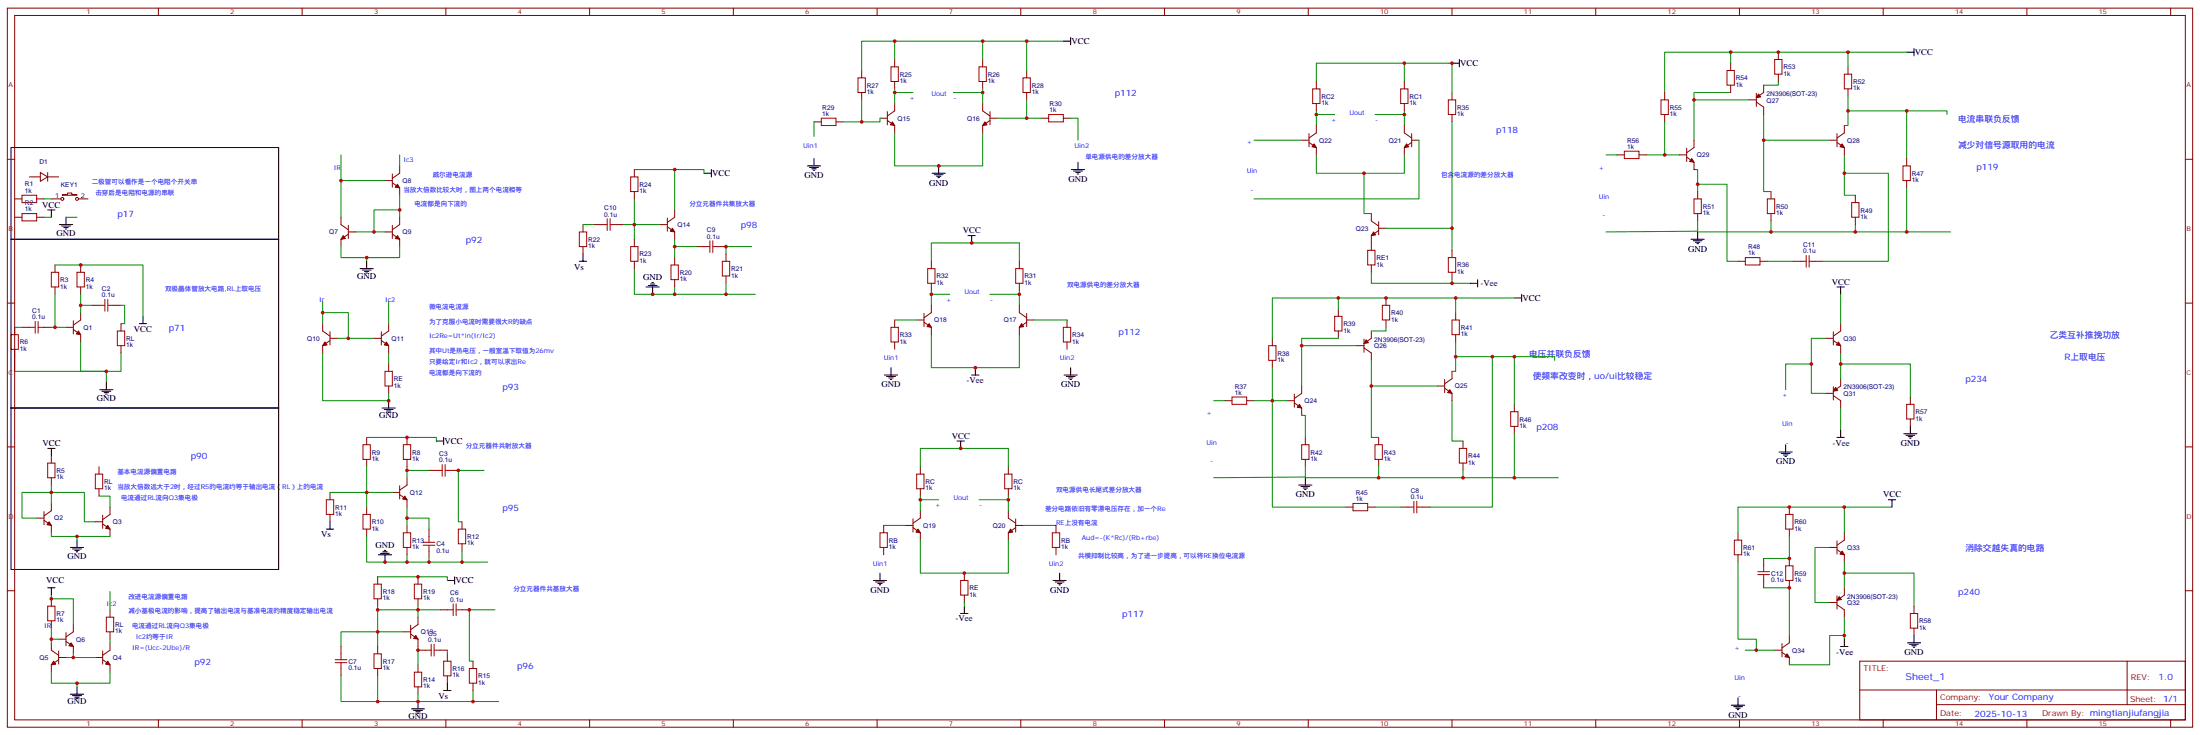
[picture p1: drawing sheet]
<svg xmlns="http://www.w3.org/2000/svg" width="1058mm" height="353mm" viewBox="0 0 1058 353" stroke-linecap="round" stroke-linejoin="round" font-family="sans-serif">
<g fill="none" stroke="#870000" stroke-width=".48">
<path d="M4 4h1051v346h-1051zM7 7h1044v339h-1044zM76 4v3M145 4v3M214 4v3M284 4v3M353 4v3M422 4v3M491 4v3M560 4v3M629 4v3M698 4v3"/>
<path d="M768 4v3M837 4v3M906 4v3M975 4v3M1044 4v3M415 34v3M430 29v3M430 39v4M473 29v3M473 39v4M494 34v3M633 39v4"/>
<path d="M676 39v4M833 30v4M855 25v4M855 36v3M889 32v4M392 59h3M402 59h4M415 44v4M423 57h4M427 58l3 2v4M427 54v6M430 50v3l-3 3"/>
<path d="M473 50v3l3 3M476 57h4M476 58l-3 2v4M476 54v6M494 44v4M501 57h3M512 57h3M633 50v3M676 50v3M698 44v4M698 55v4M801 44v4"/>
<path d="M801 55v4M833 41v3M841 48h4M845 49l3 3v3M845 45v6M848 41v3l-3 3M889 43v3M4 77h3M192 80v3l-3 3M626 67h4M630 68l3 3v3M630 64v7"/>
<path d="M633 60v4l-3 2M676 60v4l3 2M679 68l-3 3v3M679 67h4M679 64v7M778 74h3M788 74h4M808 74h3M811 76l4 2v4M811 71v7M815 67v4l-4 2M880 67h4"/>
<path d="M884 68l3 3v3M884 64v7M887 60v4l-3 2M917 76v4M1051 77h4M7 96h4M14 85h5M18 96h3M19 83l4 2-4 2zM23 85h5M23 83v4M25 96h4"/>
<path d="M30 94l5-1v1h2zM38 96h4M185 87h4M189 88l3 2v4M189 84v6M305 82v3M305 92v4M817 92v4M852 92v4M893 94v3M917 87v3M7 104h4"/>
<path d="M18 104h3M164 104v4l4 2M168 112h3M168 113l-4 2v4M168 108v7M185 112h4M189 113l3 2v4M189 108v7M192 104v4l-3 2M280 108v4M280 119v3M286 108h3"/>
<path d="M296 108h4M305 115v4M317 108h4M321 109l4 3v3M321 105v6M325 101v3l-4 3M335 119h4M346 119h3M660 103v3l3 3M663 110h4M663 111l-3 2v7M663 107v6"/>
<path d="M817 103v3M852 103v3M893 104v4M26 127v4M26 138v3M39 127v4M39 138v3M305 126v3M325 124v3M325 134v4M349 122v4M349 133v3"/>
<path d="M448 126v3M448 136v4M490 126v3M490 136v4M660 127v4M698 120v4M698 131v3M836 126h4M847 126h3M863 126h3M873 126h4M4 146h3"/>
<path d="M7 157v4M11 157h3M21 157h4M32 157h3M35 158l4 3v3M35 154v7M39 150v4l-4 2M44 147h4M55 147h3M58 156v3M155 156v3l4 3M159 159v7"/>
<path d="M183 159v7M187 156v3l-4 3M430 154v3M441 154h3M444 155l4 2v4M444 151v6M448 147v3l-4 3M490 147v3l4 3M494 151v6M494 155l-4 2v4M494 154h3M513 154v3"/>
<path d="M644 149v3M644 159v4M660 159v4l-4 2M667 143v4M667 154v3M700 150v4M882 159v7M885 156v3l-3 3M1051 146h4M7 168v3M58 166v4M159 163h3"/>
<path d="M159 164l-4 2v4M180 163h3M183 164l4 2v4M187 175v4M430 164v4M513 164v4M612 163v3M612 173v4M653 166h3M656 167l4 3v3M656 163v6M698 179v3l-3 3"/>
<path d="M700 161v3M878 163h4M882 164l3 2v4M187 186v3M589 193h4M600 193h3M619 193h4M623 194l3 2v4M623 189v7M626 186v3l-3 3M691 186h4M695 187l3 2v4"/>
<path d="M695 182v7M728 194v4M878 189h4M882 190l3 3v3M882 186v6M885 182v4l-3 2M919 191v3M4 215h3M25 219v4M176 210v4M196 210v4M628 210v4"/>
<path d="M663 210v4M704 212v4M728 205v4M919 201v4M1051 215h4M25 230v3M48 224v4M48 235v4M159 237v3M176 221v3M189 237h3M192 234v6"/>
<path d="M192 238l4 2v4M196 221v3M196 230v3l-4 3M206 226h4M217 226h3M443 224v4M443 235v4M485 224v4M485 235v4M628 221v3M663 221v3M704 223v3"/>
<path d="M18 249h3M21 250l4 3v3M21 246v6M25 242v4l-4 2M46 251h3M49 252l4 2v4M49 248v6M53 244v3l-4 3M159 247v4M176 244v3M176 254v4M196 253v3"/>
<path d="M206 254v4M222 251v3M425 253v3M436 253h3M439 254l4 2v4M439 249v7M443 246v3l-4 3M485 246v3l4 3M489 253h3M489 254l-4 2v4M489 249v7M508 253v3"/>
<path d="M647 244h4M658 244h3M674 244h3M684 244h4M836 256v4M861 244v3M861 254v4M887 256v4l-3 2M182 277v4M196 263v4M201 277v4M206 265v3"/>
<path d="M222 261v4M425 263v4M464 276v3M508 263v4M836 267v3M848 268v4M848 279v4M861 268v4M861 279v4M880 263h4M884 264l3 3v3M884 260v6"/>
<path d="M4 284h3M25 288v3M25 298v4M53 293v4M182 288v3M201 288v3M201 297v3l-3 3M212 293h3M222 293h4M464 286v4M880 290h4M884 291l3 2v4"/>
<path d="M884 286v7M887 283v3l-3 3M921 291v4M1051 284h4M25 309v4l3 2M28 317l-3 3v3M28 316h4M28 307h4M28 313v6M32 308l3 3v3M32 304v6M35 300v4l-3 2"/>
<path d="M46 316h3M49 317l4 3v3M49 313v6M53 304v3M53 309v4l-4 2M164 311v3M182 311v3M194 304h4M198 305l3 2v4M198 301v6M201 320v3M201 313h4"/>
<path d="M212 313h3M215 314v4M228 318v3M854 313h3M857 314l4 2v4M857 309v7M861 306v3l-4 3M895 318h156v28h-156zM921 302v4M1023 318v21M164 321v4M182 321v4"/>
<path d="M201 330v4M215 325v3M228 328v4M895 332h156M932 339h119M932 332v14M76 346v4M145 346v4M214 346v4M284 346v4M353 346v4M422 346v4"/>
<path d="M491 346v4M560 346v4M629 346v4M698 346v4M768 346v4M837 346v4M906 346v4M975 346v4M1044 346v4"/>
<circle cx="30" cy="96" r=".7"/>
<circle cx="37" cy="96" r=".7"/>
</g>
<g fill="none" stroke="#a10000" stroke-width=".48">
<path d="M413 37h3v7h-3zM429 32h3v7h-3zM471 32h3v7h-3zM492 37h4v7h-4zM831 34h3v7h-3zM854 29h3v7h-3zM887 36h4v7h-4zM395 57h7v3h-7zM504 55h8v4h-8zM631 43h4v7h-4zM674 43h3v7h-3zM697 48h3v7h-3z"/>
<path d="M799 48h4v7h-4zM781 73h7v3h-7zM915 80h4v7h-4zM11 94h7v3h-7zM303 85h4v7h-4zM815 96h3v7h-3zM850 96h4v7h-4zM891 97h3v7h-3zM11 103h7v3h-7zM279 112h3v7h-3zM289 108h3M292 105v6"/>
<path d="M294 108h2M294 105v6M303 119h4v7h-4zM339 119h2M341 116v5M343 119h3M343 116v5M25 131h3v7h-3zM37 131h4v7h-4zM323 127h3v7h-3zM347 126h4v7h-4zM446 129h4v7h-4z"/>
<path d="M489 129h3v7h-3zM658 120h3v7h-3zM697 124h3v7h-3zM840 124h7v3h-7zM866 126h3M869 123v5M870 126h3M870 123v5M14 157h3M17 155v5M18 157h3M18 155v5"/>
<path d="M48 147h2M50 144v6M52 147h3M52 144v6M56 159h4v7h-4zM429 157h3v7h-3zM512 157h3v7h-3zM642 152h4v7h-4zM665 147h4v7h-4zM698 154h4v7h-4zM5 161h4v7h-4zM185 179h4v7h-4z"/>
<path d="M610 166h4v7h-4zM593 191h7v3h-7zM727 198h3v7h-3zM917 194h4v7h-4zM175 214h3v7h-3zM194 214h4v7h-4zM626 214h4v7h-4zM661 214h4v7h-4zM702 216h4v7h-4zM23 223h3v7h-3zM46 228h3v7h-3zM210 226h3"/>
<path d="M213 223v6M214 226h3M214 223v6M441 228h3v7h-3zM483 228h4v7h-4zM157 240h4v7h-4zM175 247h3v7h-3zM194 256h4v7h-4zM206 258v3M220 254h4v7h-4zM423 256h4v7h-4zM506 256h4v7h-4z"/>
<path d="M651 242h7v4h-7zM677 244h3M680 241v6M682 244h2M682 241v6M834 260h4v7h-4zM859 247h4v7h-4zM204 262h5M204 261h5M206 262v3M462 279h4v7h-4zM846 276h5"/>
<path d="M846 275h5M848 272v3M848 276v3M859 272h4v7h-4zM23 291h3v7h-3zM51 297h4v7h-4zM180 281h3v7h-3zM199 281h4v7h-4zM215 293h3M218 290v6M219 293h3M219 290v6"/>
<path d="M919 295h4v7h-4zM161 319h6M161 317h6M164 314v3M164 319v2M180 314h3v7h-3zM205 313h2M207 310v5M209 310v5M209 313h3M213 318h4v7h-4zM199 323h4v7h-4z"/>
<path d="M226 321h3v7h-3z"/>
</g>
<g fill="none" stroke="#008700" stroke-width=".48">
<path d="M430 20v9M473 20v9M494 20v14M512 20h-97v14M633 39v-9h65v14M676 30v9M833 25v5M855 39v2h-7M889 25v7M917 25h-116v19M392 59v7M415 48v11"/>
<path d="M423 57v2h-17M430 43v7M430 44h9M459 44h14M473 43v7M480 57h21M494 48v9M515 57h4v10M633 55h9M633 53v7M661 55h15M676 53v7"/>
<path d="M698 59v61M801 59v15M815 48h26M833 44h-18v23M848 55v37h4M889 53h48v2M889 46v14h-2M917 53v23M164 74v30M192 74v6M430 64v16h43v-16M603 67h23"/>
<path d="M633 74v9h43v-9M683 67v29h-80M773 74h5M792 74h16M848 67h32M887 74v9h21v43h-31M21 96h4M164 87h21M192 94v10M305 82h34v1M305 96v19M325 82v19"/>
<path d="M656 83v20h4M815 82h2v10M817 89h14v37h5M887 83v11h6M917 90v22M21 104h4M32 104h5M164 119v5h28v-5M171 112h14M192 101h-12v11M280 108h6M300 108h17"/>
<path d="M325 115v9M325 119h10M362 119h-13v3M667 110h31M817 112h121M817 106v5l-44 1M852 106v6M893 108v4M26 127h43v25M176 124v2M305 129v12h58M325 138v3"/>
<path d="M349 136v5M448 126v-9h42v9M448 140v7M490 140v7M660 131v5h38v-2M698 136h9M850 126h13M7 157h4M25 157h7M26 141v16M39 141v9M39 147h5"/>
<path d="M58 147h2v9h-2M155 150h13v13M155 145v11M187 145v11M430 154h11M448 141h9M476 141h14M497 154h16M644 143v6M667 157v2h-7M700 143v7M728 143h-116v20"/>
<path d="M885 141v15M7 171v8h44v5M39 164v15h19v-9M155 170v23h32v-4M162 163h18M187 170v5M448 161v16h42v-16M612 177v67h35M626 166h27M644 163h-18v23M660 173v37h3M700 164v15h-2"/>
<path d="M700 171h48v2M718 171v73h-30M728 171v23M871 175h-12v12M878 163h-7v26h7M885 175h34v16M885 170v12M584 193h5M603 193h16M626 200h2v10M660 186h31M698 193v19h6"/>
<path d="M885 196v11M176 210h34v2M728 209v21M25 233v9M48 239h5v5M159 237h30M176 224v20M196 224v6M196 226h10M233 226h-13v25h2M443 224v-8h42v8M443 239v7"/>
<path d="M485 239v7M628 224v5l-44 1M628 230h122M663 224v6M704 226v4M18 249h-7v-12h30v14h5M25 256v2h28M37 258v2M176 258v12h59M196 249h10v5M196 244v9M425 253h11"/>
<path d="M443 260v16h42v-16M443 240h9M471 240h14M492 253h16M661 244h13M861 258v10h-13M887 244v12M910 244h-74v12M182 277h33v2M196 267v3M206 268v2M222 265v5"/>
<path d="M836 270v37h9v6M880 263h-7v27h7M887 276h34v15M887 270v13M25 286v2h10v12M53 284v9M182 291v2h30M182 293v18M201 291v6M238 293h-12v25h2M464 290v1M848 283h13v23"/>
<path d="M887 297v10M25 302v7M25 307h3M32 316h14M35 314v2M53 307v2M194 304h-30v7M201 311v9M215 313v1M840 313h14M887 306h-7v14h-19M25 323v5h28v-5"/>
<path d="M37 328v2M164 325v12h18M182 325v12h58M201 334v3M228 332v5"/>
</g>
<g fill="none" stroke="#000" stroke-width=".48">
<path d="M512 20h3M515 18v4M698 30h4M702 29v3M917 25h4M921 23v4M5 71h129v44h-129zM388 80h7M392 76v4M452 80v3M519 78v4M339 83h3"/>
<path d="M342 82v3M389 80h5M391 81h2M391 82h1M448 83h7M449 84h5M450 85h3M451 85h1M515 82h7M516 82h5M518 83h2M518 84h1"/>
<path d="M5 115h129v81h-129zM23 101h3M25 101v3M29 108h6M30 109h4M31 109h2M31 110h1M32 104v4M466 113h3M467 113v4M814 115h6M815 116h4"/>
<path d="M816 116h2M816 117h1M817 112v3M173 129h7M174 130h5M175 131h2M176 131h1M176 126v3M279 126h3M280 122v4M311 138h6M312 137h4"/>
<path d="M313 137h2M314 136h.1M314 138v3M707 136h4M711 134v4M884 138h3M885 138v3M67 156h4M69 152v4M728 143h4M732 141v4M429 177v3"/>
<path d="M469 177v3M515 177v3M5 196h129v78h-129zM48 187h6M49 188h4M50 189h2M51 189h1M51 184v3M184 196h6M185 197h4M186 198h2M187 198h.1"/>
<path d="M187 193v3M425 180h7M427 181h4M428 182h2M428 182h1M467 180h4M512 180h6M513 181h4M514 182h2M515 182h.1M23 216h3M25 216v3"/>
<path d="M210 212h3M213 210v4M460 212h4M462 212v4M856 217h6M857 218h4M858 219h2M859 219h.1M859 214v3M884 210h3M885 207v3M916 209h6"/>
<path d="M917 209h4M918 210h2M919 211h.1M919 205v4M625 233h6M626 234h4M627 235h2M628 235h.1M628 230v3M37 260v3M157 254h4M159 251v3"/>
<path d="M908 240h4M910 240v4M34 263h6M35 264h4M36 265h2M37 265h.1M182 267h6M183 266h4M184 265h2M185 265h1M185 267v3M215 279h4"/>
<path d="M219 277v4M420 279h7M421 280h4M423 276v3M507 279h6M508 280h4M510 276v3M23 283h3M25 283v3M422 280h2M423 281h1M462 295h4"/>
<path d="M464 291v4M509 280h2M509 281h1M885 311h4M887 307v4M918 309h6M919 310h4M920 310h2M920 311h1M921 306v3M34 334h6M35 334h4"/>
<path d="M36 335h2M37 336h.1M37 330v4M201 337v4M213 332h4M215 328v4M833 339h6M834 340h4M836 336v3M198 341h6M199 342h4M200 342h2"/>
<path d="M201 343h.1M835 340h2M836 341h.1"/>
</g>
<g fill="#870000" stroke="#870000" stroke-width=".48">
<path d="M38 159l1 2h-2z"/>
<path d="M24 251l1 2-2-1z"/>
<path d="M52 253l1 1h-2z"/>
<path d="M52 318l1 2-2-1z"/>
<path d="M34 309l1 2-2-1z"/>
<path d="M26 318l1 1-2 1z"/>
<path d="M165 113l1 2h-2z"/>
<path d="M191 113l1 2h-2z"/>
<path d="M191 89l1 1h-2z"/>
<path d="M156 164l1 2h-2z"/>
<path d="M186 164l1 2h-2z"/>
<path d="M195 239l1 1h-2z"/>
<path d="M200 306l1 1h-2z"/>
<path d="M323 110l2 2-3-1z"/>
<path d="M429 59l1 1h-2z"/>
<path d="M474 59l1 1h-2z"/>
<path d="M491 156l1 1h-2z"/>
<path d="M447 156l1 1h-2z"/>
<path d="M442 254l1 2h-2z"/>
<path d="M486 254l1 2h-2z"/>
<path d="M677 69l1 2h-2z"/>
<path d="M632 69l1 2h-2z"/>
<path d="M661 112l1 1h-2z"/>
<path d="M625 194l1 2h-2z"/>
<path d="M697 187l1 2h-2z"/>
<path d="M657 163l1 2h-2z"/>
<path d="M846 45l1 2h-2z"/>
<path d="M886 69l1 2h-2z"/>
<path d="M814 76l1 2h-2z"/>
<path d="M884 164l1 2h-2z"/>
<path d="M883 186l1 2h-2z"/>
<path d="M885 287l1 1-2 1z"/>
<path d="M886 265l1 2-2-1z"/>
<path d="M860 314l1 2h-2z"/>
</g>
<g fill="#c00">
<circle cx="26" cy="157" r=".9"/>
<circle cx="51" cy="179" r=".9"/>
<circle cx="39" cy="127" r=".9"/>
<circle cx="39" cy="147" r=".9"/>
<circle cx="25" cy="237" r=".9"/>
<circle cx="37" cy="258" r=".9"/>
<circle cx="25" cy="307" r=".9"/>
<circle cx="25" cy="288" r=".9"/>
<circle cx="35" cy="316" r=".9"/>
<circle cx="37" cy="328" r=".9"/>
<circle cx="176" cy="124" r=".9"/>
<circle cx="192" cy="101" r=".9"/>
<circle cx="180" cy="112" r=".9"/>
<circle cx="164" cy="87" r=".9"/>
<circle cx="155" cy="150" r=".9"/>
<circle cx="168" cy="163" r=".9"/>
<circle cx="187" cy="193" r=".9"/>
<circle cx="196" cy="226" r=".9"/>
<circle cx="176" cy="237" r=".9"/>
<circle cx="222" cy="270" r=".9"/>
<circle cx="206" cy="270" r=".9"/>
<circle cx="196" cy="270" r=".9"/>
<circle cx="196" cy="249" r=".9"/>
<circle cx="196" cy="210" r=".9"/>
<circle cx="220" cy="226" r=".9"/>
<circle cx="226" cy="293" r=".9"/>
<circle cx="201" cy="277" r=".9"/>
<circle cx="201" cy="337" r=".9"/>
<circle cx="228" cy="337" r=".9"/>
<circle cx="182" cy="304" r=".9"/>
<circle cx="182" cy="293" r=".9"/>
<circle cx="201" cy="293" r=".9"/>
<circle cx="182" cy="337" r=".9"/>
<circle cx="201" cy="313" r=".9"/>
<circle cx="185" cy="270" r=".9"/>
<circle cx="314" cy="141" r=".9"/>
<circle cx="325" cy="141" r=".9"/>
<circle cx="349" cy="141" r=".9"/>
<circle cx="305" cy="108" r=".9"/>
<circle cx="325" cy="82" r=".9"/>
<circle cx="349" cy="119" r=".9"/>
<circle cx="325" cy="119" r=".9"/>
<circle cx="452" cy="80" r=".9"/>
<circle cx="415" cy="59" r=".9"/>
<circle cx="494" cy="20" r=".9"/>
<circle cx="473" cy="20" r=".9"/>
<circle cx="430" cy="20" r=".9"/>
<circle cx="494" cy="57" r=".9"/>
<circle cx="430" cy="44" r=".9"/>
<circle cx="473" cy="44" r=".9"/>
<circle cx="490" cy="141" r=".9"/>
<circle cx="448" cy="141" r=".9"/>
<circle cx="469" cy="177" r=".9"/>
<circle cx="467" cy="117" r=".9"/>
<circle cx="462" cy="216" r=".9"/>
<circle cx="443" cy="240" r=".9"/>
<circle cx="485" cy="240" r=".9"/>
<circle cx="464" cy="276" r=".9"/>
<circle cx="676" cy="55" r=".9"/>
<circle cx="633" cy="55" r=".9"/>
<circle cx="656" cy="83" r=".9"/>
<circle cx="676" cy="30" r=".9"/>
<circle cx="699" cy="30" r=".9"/>
<circle cx="699" cy="110" r=".9"/>
<circle cx="699" cy="136" r=".9"/>
<circle cx="704" cy="230" r=".9"/>
<circle cx="612" cy="193" r=".9"/>
<circle cx="667" cy="143" r=".9"/>
<circle cx="644" cy="143" r=".9"/>
<circle cx="663" cy="230" r=".9"/>
<circle cx="626" cy="166" r=".9"/>
<circle cx="700" cy="143" r=".9"/>
<circle cx="660" cy="186" r=".9"/>
<circle cx="700" cy="171" r=".9"/>
<circle cx="728" cy="230" r=".9"/>
<circle cx="728" cy="171" r=".9"/>
<circle cx="917" cy="53" r=".9"/>
<circle cx="917" cy="112" r=".9"/>
<circle cx="889" cy="53" r=".9"/>
<circle cx="848" cy="67" r=".9"/>
<circle cx="889" cy="25" r=".9"/>
<circle cx="815" cy="48" r=".9"/>
<circle cx="852" cy="112" r=".9"/>
<circle cx="833" cy="25" r=".9"/>
<circle cx="855" cy="25" r=".9"/>
<circle cx="801" cy="74" r=".9"/>
<circle cx="893" cy="112" r=".9"/>
<circle cx="887" cy="83" r=".9"/>
<circle cx="817" cy="89" r=".9"/>
<circle cx="718" cy="171" r=".9"/>
<circle cx="871" cy="175" r=".9"/>
<circle cx="885" cy="175" r=".9"/>
<circle cx="887" cy="276" r=".9"/>
<circle cx="887" cy="306" r=".9"/>
<circle cx="887" cy="244" r=".9"/>
<circle cx="861" cy="244" r=".9"/>
<circle cx="845" cy="313" r=".9"/>
<circle cx="861" cy="268" r=".9"/>
<circle cx="861" cy="283" r=".9"/>
</g>
<text font-size="4.6" fill="#00f" x="917" y="327">Sheet_1</text>
<g font-size="4.2">
<text x="515" y="21">VCC</text>
<text x="921" y="26">VCC</text>
<text x="702" y="32">VCC</text>
<text x="343" y="85">VCC</text>
<text x="387" y="86">GND</text>
<text x="447" y="89">GND</text>
<text x="514" y="87">GND</text>
<text x="20" y="100">VCC</text>
<text x="27" y="114">GND</text>
<text x="463" y="112">VCC</text>
<text x="812" y="121">GND</text>
<text x="276" y="130">Vs</text>
<text x="172" y="134">GND</text>
<text x="309" y="135">GND</text>
<text x="712" y="138">-Vee</text>
<text x="881" y="137">VCC</text>
<text x="732" y="145">VCC</text>
<text x="64" y="160">VCC</text>
<text x="465" y="184">-Vee</text>
<text x="424" y="186">GND</text>
<text x="510" y="186">GND</text>
<text x="47" y="193">GND</text>
<text x="182" y="201">GND</text>
<text x="20" y="214">VCC</text>
<text x="214" y="213">VCC</text>
<text x="458" y="211">VCC</text>
<text x="882" y="214">-Vee</text>
<text x="914" y="214">GND</text>
<text x="854" y="223">GND</text>
<text x="623" y="239">GND</text>
<text x="906" y="239">VCC</text>
<text x="154" y="258">Vs</text>
<text x="181" y="264">GND</text>
<text x="32" y="269">GND</text>
<text x="22" y="280">VCC</text>
<text x="219" y="280">VCC</text>
<text x="419" y="285">GND</text>
<text x="505" y="285">GND</text>
<text x="460" y="299">-Vee</text>
<text x="883" y="315">-Vee</text>
<text x="916" y="315">GND</text>
<text x="32" y="339">GND</text>
<text x="211" y="336">Vs</text>
<text x="196" y="346">GND</text>
<text x="831" y="345">GND</text>
</g>
<g font-size="4.2" fill="#00f">
<text x="536" y="46">p112</text>
<text x="942" y="59">电流串联负反馈</text>
<text x="720" y="64">p118</text>
<text x="942" y="71">减少对信号源取用的电流</text>
<text x="951" y="82">p119</text>
<text x="56" y="104">p17</text>
<text x="356" y="110">p98</text>
<text x="224" y="117">p92</text>
<text x="81" y="159">p71</text>
<text x="538" y="161">p112</text>
<text x="986" y="163">乙类互补推挽功放</text>
<text x="736" y="171">电压并联负反馈</text>
<text x="993" y="173">R上取电压</text>
<text x="737" y="182">使频率改变时，uo/ui比较稳定</text>
<text x="945" y="184">p234</text>
<text x="242" y="187">p93</text>
<text x="739" y="207">p208</text>
<text x="92" y="221">p90</text>
<text x="242" y="246">p95</text>
<text x="945" y="265">消除交越失真的电路</text>
<text x="942" y="286">p240</text>
<text x="540" y="297">p117</text>
<text x="93" y="320">p92</text>
<text x="249" y="321">p96</text>
<text x="1038" y="327">1.0</text>
<text x="957" y="337">Your Company</text>
<text x="950" y="345">2025-10-13</text>
</g>
<g font-size="3.9" fill="#800">
<text x="896" y="322">TITLE:</text>
<text x="1025" y="327">REV:</text>
<text x="933" y="337">Company:</text>
<text x="1025" y="337">Sheet: 1/1</text>
<text x="933" y="344">Date:</text>
<text x="982" y="344">Drawn By: mingtianjiufangjia</text>
</g>
<g font-size="3.2" fill="#800">
<text x="42" y="7">1</text>
<text x="111" y="7">2</text>
<text x="180" y="7">3</text>
<text x="249" y="7">4</text>
<text x="318" y="7">5</text>
<text x="387" y="7">6</text>
<text x="456" y="7">7</text>
<text x="526" y="7">8</text>
<text x="595" y="7">9</text>
<text x="664" y="7">10</text>
<text x="733" y="7">11</text>
<text x="802" y="7">12</text>
<text x="871" y="7">13</text>
<text x="941" y="7">14</text>
<text x="1010" y="7">15</text>
<text x="4" y="42">A</text>
<text x="1052" y="42">A</text>
<text x="4" y="111">B</text>
<text x="1052" y="111">B</text>
<text x="4" y="180">C</text>
<text x="1052" y="180">C</text>
<text x="4" y="249">D</text>
<text x="1052" y="249">D</text>
<text x="42" y="349">1</text>
<text x="111" y="349">2</text>
<text x="180" y="349">3</text>
<text x="249" y="349">4</text>
<text x="318" y="349">5</text>
<text x="387" y="349">6</text>
<text x="456" y="349">7</text>
<text x="526" y="349">8</text>
<text x="595" y="349">9</text>
<text x="664" y="349">10</text>
<text x="733" y="349">11</text>
<text x="802" y="349">12</text>
<text x="871" y="349">13</text>
<text x="941" y="349">14</text>
<text x="1010" y="349">15</text>
</g>
<g font-size="3.2" fill="#000080">
<text x="858" y="33">R53</text>
<text x="433" y="40">1k</text>
<text x="433" y="37">R25</text>
<text x="475" y="40">1k</text>
<text x="475" y="37">R26</text>
<text x="835" y="42">1k</text>
<text x="835" y="39">R54</text>
<text x="858" y="36">1k</text>
<text x="891" y="40">R52</text>
<text x="417" y="45">1k</text>
<text x="417" y="42">R27</text>
<text x="496" y="45">1k</text>
<text x="496" y="42">R28</text>
<text x="636" y="47">RC2</text>
<text x="678" y="47">RC1</text>
<text x="850" y="46">2N3906(SOT-23)</text>
<text x="891" y="43">1k</text>
<text x="396" y="53">R29</text>
<text x="505" y="51">R30</text>
<text x="636" y="51">1k</text>
<text x="678" y="51">1k</text>
<text x="701" y="53">R35</text>
<text x="803" y="53">R55</text>
<text x="850" y="49">Q27</text>
<text x="396" y="56">1k</text>
<text x="432" y="58">Q15</text>
<text x="465" y="58">Q16</text>
<text x="505" y="54">1k</text>
<text x="701" y="56">1k</text>
<text x="803" y="56">1k</text>
<text x="635" y="69">Q22</text>
<text x="668" y="69">Q21</text>
<text x="783" y="72">1k</text>
<text x="783" y="69">R56</text>
<text x="889" y="69">Q28</text>
<text x="816" y="76">Q29</text>
<text x="19" y="79">D1</text>
<text x="12" y="90">R1</text>
<text x="29" y="90">KEY1</text>
<text x="194" y="88">Q8</text>
<text x="308" y="90">R24</text>
<text x="920" y="88">1k</text>
<text x="920" y="85">R47</text>
<text x="12" y="93">1k</text>
<text x="308" y="93">1k</text>
<text x="12" y="102">1k</text>
<text x="12" y="98">R2</text>
<text x="291" y="101">C10</text>
<text x="819" y="100">R51</text>
<text x="854" y="100">R50</text>
<text x="291" y="104">0.1u</text>
<text x="819" y="103">1k</text>
<text x="854" y="103">1k</text>
<text x="895" y="105">1k</text>
<text x="895" y="102">R49</text>
<text x="158" y="113">Q7</text>
<text x="194" y="113">Q9</text>
<text x="326" y="109">Q14</text>
<text x="340" y="112">C9</text>
<text x="652" y="111">Q23</text>
<text x="283" y="119">1k</text>
<text x="283" y="116">R22</text>
<text x="340" y="115">0.1u</text>
<text x="841" y="120">R48</text>
<text x="867" y="119">C11</text>
<text x="308" y="123">R23</text>
<text x="662" y="125">RE1</text>
<text x="841" y="123">1k</text>
<text x="867" y="122">0.1u</text>
<text x="308" y="126">1k</text>
<text x="352" y="130">R21</text>
<text x="662" y="128">1k</text>
<text x="701" y="132">1k</text>
<text x="701" y="129">R36</text>
<text x="29" y="136">R3</text>
<text x="41" y="136">R4</text>
<text x="327" y="135">1k</text>
<text x="327" y="132">R20</text>
<text x="352" y="133">1k</text>
<text x="450" y="137">1k</text>
<text x="450" y="134">R32</text>
<text x="493" y="137">1k</text>
<text x="493" y="134">R31</text>
<text x="29" y="139">1k</text>
<text x="41" y="139">1k</text>
<text x="49" y="143">0.1u</text>
<text x="49" y="140">C2</text>
<text x="16" y="153">0.1u</text>
<text x="16" y="150">C1</text>
<text x="449" y="155">Q18</text>
<text x="483" y="155">Q17</text>
<text x="669" y="155">1k</text>
<text x="669" y="152">R40</text>
<text x="40" y="159">Q1</text>
<text x="646" y="160">1k</text>
<text x="646" y="157">R39</text>
<text x="703" y="162">1k</text>
<text x="703" y="159">R41</text>
<text x="10" y="166">R6</text>
<text x="61" y="167">1k</text>
<text x="61" y="164">RL</text>
<text x="148" y="164">Q10</text>
<text x="188" y="164">Q11</text>
<text x="433" y="165">1k</text>
<text x="433" y="162">R33</text>
<text x="516" y="165">1k</text>
<text x="516" y="162">R34</text>
<text x="661" y="164">2N3906(SOT-23)</text>
<text x="661" y="168">Q26</text>
<text x="887" y="164">Q30</text>
<text x="10" y="169">1k</text>
<text x="615" y="171">R38</text>
<text x="615" y="174">1k</text>
<text x="189" y="183">RE</text>
<text x="189" y="186">1k</text>
<text x="594" y="190">1k</text>
<text x="594" y="187">R37</text>
<text x="700" y="187">Q25</text>
<text x="887" y="187">2N3906(SOT-23)</text>
<text x="887" y="190">Q31</text>
<text x="628" y="194">Q24</text>
<text x="731" y="203">R46</text>
<text x="921" y="202">1k</text>
<text x="921" y="199">R57</text>
<text x="731" y="206">1k</text>
<text x="179" y="222">1k</text>
<text x="179" y="219">R9</text>
<text x="198" y="222">1k</text>
<text x="198" y="219">R8</text>
<text x="211" y="219">C3</text>
<text x="630" y="222">1k</text>
<text x="630" y="219">R42</text>
<text x="666" y="222">1k</text>
<text x="666" y="219">R43</text>
<text x="706" y="220">R44</text>
<text x="27" y="227">R5</text>
<text x="211" y="222">0.1u</text>
<text x="706" y="223">1k</text>
<text x="27" y="230">1k</text>
<text x="50" y="233">RL</text>
<text x="445" y="233">RC</text>
<text x="488" y="233">RC</text>
<text x="50" y="236">1k</text>
<text x="197" y="238">Q12</text>
<text x="445" y="236">1k</text>
<text x="488" y="236">1k</text>
<text x="652" y="238">R45</text>
<text x="679" y="240">0.1u</text>
<text x="679" y="237">C8</text>
<text x="161" y="245">R11</text>
<text x="652" y="241">1k</text>
<text x="26" y="250">Q2</text>
<text x="54" y="252">Q3</text>
<text x="161" y="248">1k</text>
<text x="179" y="255">1k</text>
<text x="179" y="252">R10</text>
<text x="444" y="254">Q19</text>
<text x="478" y="254">Q20</text>
<text x="863" y="255">1k</text>
<text x="863" y="252">R60</text>
<text x="198" y="264">1k</text>
<text x="198" y="261">R13</text>
<text x="210" y="263">C4</text>
<text x="225" y="262">1k</text>
<text x="225" y="259">R12</text>
<text x="428" y="264">1k</text>
<text x="428" y="261">RB</text>
<text x="510" y="264">1k</text>
<text x="510" y="261">RB</text>
<text x="210" y="266">0.1u</text>
<text x="839" y="268">1k</text>
<text x="839" y="264">R61</text>
<text x="889" y="264">Q33</text>
<text x="852" y="280">0.1u</text>
<text x="852" y="277">C12</text>
<text x="863" y="280">1k</text>
<text x="863" y="277">R59</text>
<text x="184" y="286">R18</text>
<text x="204" y="286">R19</text>
<text x="217" y="286">C6</text>
<text x="466" y="287">1k</text>
<text x="466" y="284">RE</text>
<text x="889" y="288">2N3906(SOT-23)</text>
<text x="184" y="289">1k</text>
<text x="204" y="289">1k</text>
<text x="217" y="289">0.1u</text>
<text x="889" y="291">Q32</text>
<text x="27" y="299">1k</text>
<text x="27" y="296">R7</text>
<text x="923" y="300">R58</text>
<text x="55" y="305">1k</text>
<text x="55" y="301">RL</text>
<text x="202" y="305">Q13</text>
<text x="206" y="306">C5</text>
<text x="923" y="303">1k</text>
<text x="37" y="308">Q6</text>
<text x="206" y="309">0.1u</text>
<text x="19" y="317">Q5</text>
<text x="54" y="317">Q4</text>
<text x="862" y="314">Q34</text>
<text x="168" y="322">0.1u</text>
<text x="168" y="319">C7</text>
<text x="184" y="322">1k</text>
<text x="184" y="319">R17</text>
<text x="218" y="323">R16</text>
<text x="204" y="328">R14</text>
<text x="218" y="326">1k</text>
<text x="230" y="329">1k</text>
<text x="230" y="326">R15</text>
<text x="204" y="331">1k</text>
</g>
<g font-size="3.2" fill="#00f">
<text x="448" y="46">Uout</text>
<text x="437" y="48">+</text>
<text x="459" y="48">-</text>
<text x="640" y="59">+</text>
<text x="649" y="55">Uout</text>
<text x="661" y="59">-</text>
<text x="386" y="71">Uin1</text>
<text x="517" y="71">Uin2</text>
<text x="600" y="69">+</text>
<text x="194" y="78">Ic3</text>
<text x="522" y="76">单电源供电的差分放大器</text>
<text x="161" y="82">IR</text>
<text x="600" y="83">Uin</text>
<text x="769" y="82">+</text>
<text x="44" y="89">二极管可以看作是一个电阻个开关串</text>
<text x="208" y="85">威尔逊电流源</text>
<text x="693" y="85">包含电流源的差分放大器</text>
<text x="46" y="94">击穿后是电阻和电源的串联</text>
<text x="194" y="92">当放大倍数比较大时，图上两个电流相等</text>
<text x="601" y="92">-</text>
<text x="769" y="96">Uin</text>
<text x="199" y="99">电流都是向下流的</text>
<text x="332" y="99">分立元器件共集放大器</text>
<text x="771" y="104">-</text>
<text x="513" y="138">双电源供电的差分放大器</text>
<text x="79" y="140">双极晶体管放大电路,RL上取电压</text>
<text x="464" y="141">Uout</text>
<text x="153" y="145">Ir</text>
<text x="185" y="145">Ic2</text>
<text x="206" y="149">微电流电流源</text>
<text x="455" y="145">+</text>
<text x="476" y="145">-</text>
<text x="206" y="156">为了克服小电流时需要很大R的缺点</text>
<text x="206" y="163">Ic2Re=Ut*ln(Ir/Ic2)</text>
<text x="206" y="170">其中Ut是热电压，一般室温下取值为26mv</text>
<text x="425" y="173">Uin1</text>
<text x="510" y="173">Uin2</text>
<text x="206" y="175">只要给定Ir和Ic2，就可以求出Re</text>
<text x="206" y="180">电流都是向下流的</text>
<text x="857" y="191">+</text>
<text x="580" y="200">+</text>
<text x="857" y="205">Uin</text>
<text x="224" y="216">分立元器件共射放大器</text>
<text x="580" y="214">Uin</text>
<text x="859" y="214">-</text>
<text x="56" y="228">基本电流源偏置电路</text>
<text x="582" y="223">-</text>
<text x="56" y="235">当放大倍数远大于2时，经过R5的电流约等于输出电流（RL）上的电流</text>
<text x="508" y="237">双电源供电长尾式差分放大器</text>
<text x="58" y="240">电流通过RL流向Q3集电极</text>
<text x="450" y="244">+</text>
<text x="459" y="240">Uout</text>
<text x="471" y="244">-</text>
<text x="503" y="246">差分电路依旧有零漂电压存在，加一个Re</text>
<text x="508" y="253">RE上没有电流</text>
<text x="520" y="260">Aud=-(K*Rc)/(Rb+rbe)</text>
<text x="519" y="268">共模抑制比较高，为了进一步提高，可以将RE换位电流源</text>
<text x="420" y="272">Uin1</text>
<text x="504" y="272">Uin2</text>
<text x="62" y="288">改进电流源偏置电路</text>
<text x="247" y="284">分立元器件共基放大器</text>
<text x="51" y="291">Ic2</text>
<text x="62" y="295">减小基极电流的影响，提高了输出电流与基准电流的精度稳定输出电流</text>
<text x="21" y="302">IR</text>
<text x="63" y="302">电流通过RL流向Q3集电极</text>
<text x="65" y="307">Ic2约等于IR</text>
<text x="63" y="313">IR=(Ucc-2Ube)/R</text>
<text x="834" y="313">+</text>
<text x="834" y="327">Uin</text>
<text x="836" y="336">-</text>
</g>
<g font-size="3.2">
<text x="27" y="95">1</text>
<text x="39" y="95">2</text>
</g>
</svg>
